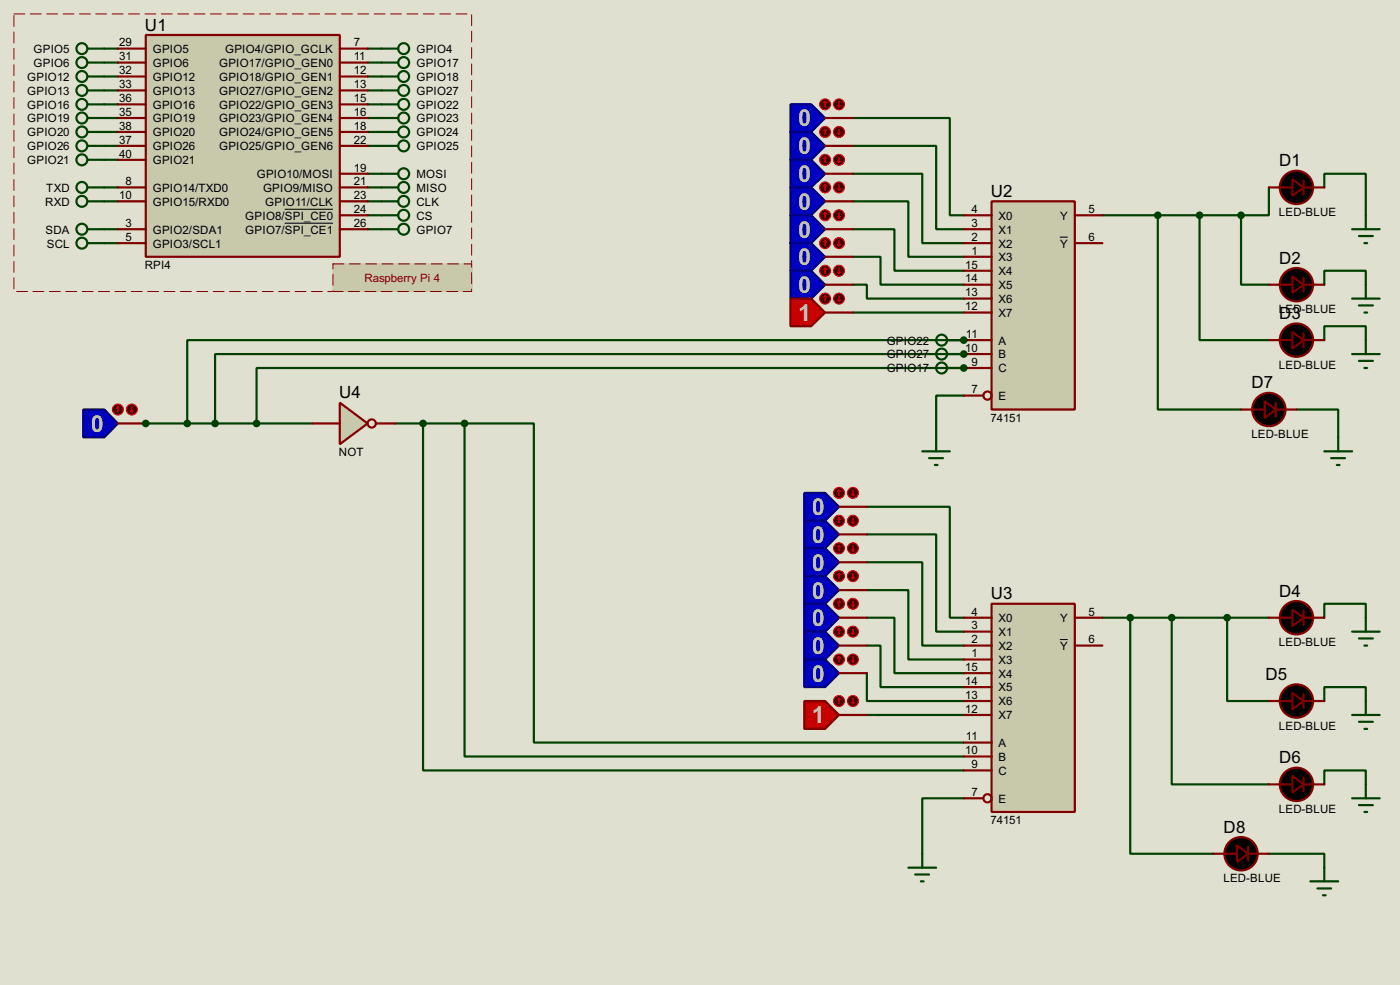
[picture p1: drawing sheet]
<svg xmlns="http://www.w3.org/2000/svg" width="256mm" height="180mm" viewBox="0 0 256 180" stroke-linecap="round" stroke-linejoin="round" font-family="sans-serif">
<path d="M0 0h256.5v180.3h-256.5z" fill="#e0e0d0"/>
<g fill="none" stroke="#004000" stroke-width=".4">
<path d="M19.1 8.9h2.5M19.1 11.5h2.5M19.1 16.6h2.5M19.1 14h2.5M19.1 19.1h2.5M67.4 8.9h2.5M67.4 11.5h2.5M67.4 16.6h2.5M67.4 14h2.5M67.4 19.1h2.5M19.1 21.6h2.5M19.1 26.7h2.5"/>
<path d="M19.1 36.9h2.5M19.1 24.2h2.5M19.1 29.3h2.5M19.1 34.3h2.5M67.4 21.6h2.5M67.4 26.7h2.5M67.4 36.9h2.5M67.4 24.2h2.5M67.4 34.3h2.5M67.4 31.8h2.5M67.4 39.4h2.5M156.3 21.6h17.7v17.8h2.6"/>
<path d="M156.3 26.7h15.2v15.3h5.1M156.3 31.8h12.7v12.7h7.6M156.3 36.9h10.1v10.1h10.2M19.1 42h2.5M19.1 44.5h2.5M67.4 42h2.5M156.3 42h7.6v7.6h12.7M156.3 47h5v5.1h15.3M156.3 52.1h2.5v2.6h17.8M156.3 57.2h20.3M158.8 92.8h15.2v20.3h2.6M158.8 97.8h12.7v17.8h5.1"/>
<path d="M158.8 102.9h10.2v15.3h7.6M158.8 108h7.6v12.7h10.2M158.8 113.1h5.1v10.1h12.7M158.8 118.2h2.5v7.6h15.3M158.8 123.2v5.1h17.8M158.8 130.9h17.8"/>
</g>
<circle cx="176.6" cy="62.3" r=".2" fill="#004000"/>
<path d="M176.6 62.3h-142.3v15.2h5.1" fill="none" stroke="#004000" stroke-width=".4"/>
<circle cx="176.6" cy="64.8" r=".2" fill="#004000"/>
<path d="M176.6 64.8h-137.2v12.7h17.8" fill="none" stroke="#004000" stroke-width=".4"/>
<circle cx="176.6" cy="67.4" r=".2" fill="#004000"/>
<g fill="none" stroke="#004000" stroke-width=".4">
<path d="M227.4 39.4v12.7h5.1M227.4 39.4h-7.6v22.9h12.7M232.5 34.3v5.1h-5.1M242.6 34.3v-2.5h7.6v7.6M242.6 52.1v-2.5h7.6v2.5M26.7 77.5h7.6M72.4 77.5h12.7M77.5 77.5v63.5h99.1M85.1 77.5h12.7v58.4h78.8M85.1 77.5v61h91.5M176.6 67.4h-129.6v10.1M176.6 72.4h-5.1v7.7"/>
<path d="M242.6 62.3v-2.6h7.6v2.6M224.8 113.1v15.2h7.7M232.5 113.1h-17.8v30.5h17.8M242.6 113.1v-2.6h7.6v2.6M242.6 128.3v-2.5h7.6v2.5M176.6 146.1h-7.6v10.2M242.6 143.6v-2.6h7.6v2.6"/>
</g>
<circle cx="26.7" cy="77.5" r=".2" fill="#004000"/>
<path d="M202 39.4h17.8M212.1 39.4v35.6h15.3M237.5 75h7.7v5.1M202 113.1h12.7M207.1 113.1v43.2h15.2M232.5 156.3h10.1v2.5" fill="none" stroke="#004000" stroke-width=".4"/>
<path d="M2.6 2.6h83.8v50.8h-83.8z" fill="none" stroke="#e0e0d0" stroke-width=".18"/>
<path d="M2.6 2.6h83.8v50.8h-83.8z" fill="none" stroke="#800000" stroke-width=".18" stroke-dasharray="2 1"/>
<g fill="#c8c8aa">
<path d="M61 48.3h25.4v5.1h-25.4z" fill-rule="evenodd"/>
<path d="M61 48.3h25.4v5.1h-25.4z" fill-rule="evenodd"/>
</g>
<path d="M61 48.3h25.4v5.1h-25.4z" fill="none" stroke="#c8c8aa" stroke-width=".18"/>
<path d="M61 48.3h25.4v5.1h-25.4z" fill="none" stroke="#800000" stroke-width=".18" stroke-dasharray="2 1"/>
<path d="M26.7 6.4h35.6v40.6h-35.6z" fill="#c8c8aa" stroke="#800000" stroke-width=".4"/>
<g fill="none" stroke="#800000" stroke-width=".4">
<path d="M21.6 8.9h5.1M21.6 11.5h5.1M21.6 16.6h5.1M21.6 19.1h5.1M21.6 14h5.1M62.3 8.9h5.1M62.3 11.5h5.1M62.3 16.6h5.1M62.3 19.1h5.1M62.3 14h5.1M21.6 34.3h5.1M21.6 36.9h5.1"/>
<path d="M21.6 21.6h5.1M21.6 26.7h5.1M21.6 24.2h5.1M21.6 29.3h5.1M62.3 31.8h5.1M62.3 34.3h5.1M62.3 36.9h5.1M62.3 21.6h5.1M62.3 26.7h5.1M62.3 24.2h5.1M62.3 39.4h5.1M21.6 42h5.1"/>
<path d="M21.6 44.5h5.1M62.3 42h5.1"/>
</g>
<path d="M52.2 38.3h8.8M52.2 40.9h8.8" fill="none" stroke="#000" stroke-width=".18"/>
<g fill="none" stroke="#004000" stroke-width=".4">
<path d="M16.1 8.9h3M16.1 11.5h3M16.1 16.6h3M16.1 14h3M16.1 19.1h3M69.9 8.9h3.1M69.9 11.5h3.1M69.9 16.6h3.1M69.9 14h3.1M69.9 19.1h3.1M16.1 21.6h3M16.1 26.7h3"/>
<path d="M16.1 36.9h3M16.1 24.2h3M16.1 29.3h3M16.1 34.3h3M69.9 21.6h3.1M69.9 26.7h3.1M69.9 36.9h3.1M69.9 24.2h3.1M69.9 34.3h3.1M69.9 31.8h3.1M69.9 39.4h3.1M16.1 42h3"/>
<path d="M16.1 44.5h3M69.9 42h3.1"/>
<circle cx="15" cy="11.5" r="1"/>
<circle cx="15" cy="8.9" r="1"/>
<circle cx="15" cy="19.1" r="1"/>
<circle cx="15" cy="14" r="1"/>
<circle cx="15" cy="16.6" r="1"/>
<circle cx="73.9" cy="8.9" r="1"/>
<circle cx="73.9" cy="11.5" r="1"/>
<circle cx="73.9" cy="19.1" r="1"/>
<circle cx="73.9" cy="16.6" r="1"/>
<circle cx="73.9" cy="14" r="1"/>
<circle cx="15" cy="36.9" r="1"/>
<circle cx="15" cy="29.3" r="1"/>
<circle cx="15" cy="34.3" r="1"/>
<circle cx="15" cy="26.7" r="1"/>
<circle cx="15" cy="24.2" r="1"/>
<circle cx="15" cy="21.6" r="1"/>
<circle cx="73.9" cy="31.8" r="1"/>
<circle cx="73.9" cy="26.7" r="1"/>
<circle cx="73.9" cy="36.9" r="1"/>
<circle cx="73.9" cy="39.4" r="1"/>
<circle cx="73.9" cy="34.3" r="1"/>
<circle cx="73.9" cy="24.2" r="1"/>
<circle cx="73.9" cy="21.6" r="1"/>
<circle cx="15" cy="42" r="1"/>
<circle cx="15" cy="44.5" r="1"/>
<circle cx="73.9" cy="42" r="1"/>
</g>
<path d="M181.7 110.5h15.2v38.1h-15.2z" fill="#c8c8aa" stroke="#800000" stroke-width=".4"/>
<g fill="none" stroke="#800000" stroke-width=".4">
<path d="M176.6 113.1h5.1M176.6 115.6h5.1M176.6 118.2h5.1M196.9 113.1h5.1M196.9 118.2h5.1M176.6 120.7h5.1M176.6 123.2h5.1M176.6 125.8h5.1M176.6 128.3h5.1M176.6 130.9h5.1M176.6 135.9h5.1M176.6 138.5h5.1"/>
<path d="M176.6 141h5.1M176.6 146.1h3.5"/>
<circle cx="180.9" cy="146.1" r=".75"/>
</g>
<path d="M194.2 117.1h1.4" fill="none" stroke="#000" stroke-width=".18"/>
<path d="M144.8 24.2h3.8l2.6 2.5-2.6 2.6h-3.8z" fill-rule="evenodd" fill="#0000c0" stroke="#000080" stroke-width=".4"/>
<path d="M151.2 26.7h5.1" fill="none" stroke="#800000" stroke-width=".4"/>
<circle cx="151.1" cy="24.2" r="1" fill="#400000" stroke="#f00" stroke-width=".2"/>
<path d="M151.2 23.7l-.3 .2M151.2 23.7l.2 .2M151.2 23.7v1" fill="none" stroke="#f00" stroke-width=".2"/>
<circle cx="153.7" cy="24.2" r="1" fill="#400000" stroke="#f00" stroke-width=".2"/>
<path d="M153.5 24.4l.2 .3M153.7 23.7v1M154 24.4l-.3 .3" fill="none" stroke="#f00" stroke-width=".2"/>
<path d="M144.8 29.3h3.8l2.6 2.5-2.6 2.5h-3.8z" fill-rule="evenodd" fill="#0000c0" stroke="#000080" stroke-width=".4"/>
<path d="M151.2 31.8h5.1" fill="none" stroke="#800000" stroke-width=".4"/>
<circle cx="151.1" cy="29.3" r="1" fill="#400000" stroke="#f00" stroke-width=".2"/>
<path d="M151.2 28.8l-.3 .2M151.2 28.8l.2 .2M151.2 28.8v1" fill="none" stroke="#f00" stroke-width=".2"/>
<circle cx="153.7" cy="29.3" r="1" fill="#400000" stroke="#f00" stroke-width=".2"/>
<path d="M153.5 29.5l.2 .3M153.7 28.8v1M154 29.5l-.3 .3" fill="none" stroke="#f00" stroke-width=".2"/>
<path d="M144.8 34.3h3.8l2.6 2.6-2.6 2.5h-3.8z" fill-rule="evenodd" fill="#0000c0" stroke="#000080" stroke-width=".4"/>
<path d="M151.2 36.9h5.1" fill="none" stroke="#800000" stroke-width=".4"/>
<circle cx="151.1" cy="34.3" r="1" fill="#400000" stroke="#f00" stroke-width=".2"/>
<path d="M151.2 33.8l-.3 .3M151.2 33.8l.2 .3M151.2 33.8v1.1" fill="none" stroke="#f00" stroke-width=".2"/>
<circle cx="153.7" cy="34.3" r="1" fill="#400000" stroke="#f00" stroke-width=".2"/>
<path d="M153.5 34.6l.2 .3M153.7 33.8v1.1M154 34.6l-.3 .3" fill="none" stroke="#f00" stroke-width=".2"/>
<path d="M144.8 39.4h3.8l2.6 2.6-2.6 2.5h-3.8z" fill-rule="evenodd" fill="#0000c0" stroke="#000080" stroke-width=".4"/>
<path d="M151.2 42h5.1" fill="none" stroke="#800000" stroke-width=".4"/>
<circle cx="151.1" cy="39.4" r="1" fill="#400000" stroke="#f00" stroke-width=".2"/>
<path d="M151.2 38.9l-.3 .3M151.2 38.9l.2 .3M151.2 38.9v1" fill="none" stroke="#f00" stroke-width=".2"/>
<circle cx="153.7" cy="39.4" r="1" fill="#400000" stroke="#f00" stroke-width=".2"/>
<path d="M153.5 39.7l.2 .2M153.7 38.9v1M154 39.7l-.3 .2" fill="none" stroke="#f00" stroke-width=".2"/>
<path d="M144.8 44.5h3.8l2.6 2.5-2.6 2.6h-3.8z" fill-rule="evenodd" fill="#0000c0" stroke="#000080" stroke-width=".4"/>
<path d="M151.2 47h5.1" fill="none" stroke="#800000" stroke-width=".4"/>
<circle cx="151.1" cy="44.5" r="1" fill="#400000" stroke="#f00" stroke-width=".2"/>
<path d="M151.2 44l-.3 .3M151.2 44l.2 .3M151.2 44v1" fill="none" stroke="#f00" stroke-width=".2"/>
<circle cx="153.7" cy="44.5" r="1" fill="#400000" stroke="#f00" stroke-width=".2"/>
<path d="M153.5 44.8l.2 .2M153.7 44v1M154 44.8l-.3 .2" fill="none" stroke="#f00" stroke-width=".2"/>
<path d="M144.8 19.1h3.8l2.6 2.5-2.6 2.6h-3.8z" fill-rule="evenodd" fill="#0000c0" stroke="#000080" stroke-width=".4"/>
<path d="M151.2 21.6h5.1" fill="none" stroke="#800000" stroke-width=".4"/>
<circle cx="151.1" cy="19.1" r="1" fill="#400000" stroke="#f00" stroke-width=".2"/>
<path d="M151.2 18.6l-.3 .3M151.2 18.6l.2 .3M151.2 18.6v1" fill="none" stroke="#f00" stroke-width=".2"/>
<circle cx="153.7" cy="19.1" r="1" fill="#400000" stroke="#f00" stroke-width=".2"/>
<path d="M153.5 19.4l.2 .2M153.7 18.6v1M154 19.4l-.3 .2" fill="none" stroke="#f00" stroke-width=".2"/>
<path d="M144.8 49.6h3.8l2.6 2.5-2.6 2.6h-3.8z" fill-rule="evenodd" fill="#0000c0" stroke="#000080" stroke-width=".4"/>
<path d="M151.2 52.1h5.1" fill="none" stroke="#800000" stroke-width=".4"/>
<circle cx="151.1" cy="49.6" r="1" fill="#400000" stroke="#f00" stroke-width=".2"/>
<path d="M151.2 49.1l-.3 .2M151.2 49.1l.2 .2M151.2 49.1v1" fill="none" stroke="#f00" stroke-width=".2"/>
<circle cx="153.7" cy="49.6" r="1" fill="#400000" stroke="#f00" stroke-width=".2"/>
<path d="M153.5 49.8l.2 .3M153.7 49.1v1M154 49.8l-.3 .3" fill="none" stroke="#f00" stroke-width=".2"/>
<path d="M144.8 54.7h3.8l2.6 2.5-2.6 2.5h-3.8z" fill-rule="evenodd" fill="#c00000" stroke="#800000" stroke-width=".4"/>
<path d="M151.2 57.2h5.1" fill="none" stroke="#800000" stroke-width=".4"/>
<circle cx="151.1" cy="54.7" r="1" fill="#400000" stroke="#f00" stroke-width=".2"/>
<path d="M151.2 54.2l-.3 .2M151.2 54.2l.2 .2M151.2 54.2v1" fill="none" stroke="#f00" stroke-width=".2"/>
<circle cx="153.7" cy="54.7" r="1" fill="#400000" stroke="#f00" stroke-width=".2"/>
<path d="M153.5 54.9l.2 .3M153.7 54.2v1M154 54.9l-.3 .3" fill="none" stroke="#f00" stroke-width=".2"/>
<path d="M147.4 90.2h3.8l2.5 2.6-2.5 2.5h-3.8z" fill-rule="evenodd" fill="#0000c0" stroke="#000080" stroke-width=".4"/>
<path d="M153.7 92.8h5.1" fill="none" stroke="#800000" stroke-width=".4"/>
<circle cx="153.7" cy="90.2" r="1" fill="#400000" stroke="#f00" stroke-width=".2"/>
<path d="M153.7 89.7l-.2 .3M153.7 89.7l.3 .3M153.7 89.7v1" fill="none" stroke="#f00" stroke-width=".2"/>
<circle cx="156.2" cy="90.2" r="1" fill="#400000" stroke="#f00" stroke-width=".2"/>
<path d="M156 90.5l.3 .2M156.3 89.7v1M156.5 90.5l-.2 .2" fill="none" stroke="#f00" stroke-width=".2"/>
<path d="M147.4 95.3h3.8l2.5 2.5-2.5 2.6h-3.8z" fill-rule="evenodd" fill="#0000c0" stroke="#000080" stroke-width=".4"/>
<path d="M153.7 97.8h5.1" fill="none" stroke="#800000" stroke-width=".4"/>
<circle cx="153.7" cy="95.3" r="1" fill="#400000" stroke="#f00" stroke-width=".2"/>
<path d="M153.7 94.8l-.2 .3M153.7 94.8l.3 .3M153.7 94.8v1" fill="none" stroke="#f00" stroke-width=".2"/>
<circle cx="156.2" cy="95.3" r="1" fill="#400000" stroke="#f00" stroke-width=".2"/>
<path d="M156 95.6l.3 .2M156.3 94.8v1M156.5 95.6l-.2 .2" fill="none" stroke="#f00" stroke-width=".2"/>
<path d="M147.4 100.4h3.8l2.5 2.5-2.5 2.6h-3.8z" fill-rule="evenodd" fill="#0000c0" stroke="#000080" stroke-width=".4"/>
<path d="M153.7 102.9h5.1" fill="none" stroke="#800000" stroke-width=".4"/>
<circle cx="153.7" cy="100.4" r="1" fill="#400000" stroke="#f00" stroke-width=".2"/>
<path d="M153.7 99.9l-.2 .2M153.7 99.9l.3 .2M153.7 99.9v1" fill="none" stroke="#f00" stroke-width=".2"/>
<circle cx="156.2" cy="100.4" r="1" fill="#400000" stroke="#f00" stroke-width=".2"/>
<path d="M156.3 99.9v1M156 100.6l.3 .3M156.5 100.6l-.2 .3" fill="none" stroke="#f00" stroke-width=".2"/>
<path d="M147.4 105.5h3.8l2.5 2.5-2.5 2.5h-3.8z" fill-rule="evenodd" fill="#0000c0" stroke="#000080" stroke-width=".4"/>
<path d="M153.7 108h5.1" fill="none" stroke="#800000" stroke-width=".4"/>
<circle cx="153.7" cy="105.5" r="1" fill="#400000" stroke="#f00" stroke-width=".2"/>
<path d="M153.7 105l-.2 .2M153.7 105l.3 .2M153.7 105v1" fill="none" stroke="#f00" stroke-width=".2"/>
<circle cx="156.2" cy="105.5" r="1" fill="#400000" stroke="#f00" stroke-width=".2"/>
<path d="M156 105.7l.3 .3M156.3 105v1M156.5 105.7l-.2 .3" fill="none" stroke="#f00" stroke-width=".2"/>
<path d="M147.4 110.5h3.8l2.5 2.6-2.5 2.5h-3.8z" fill-rule="evenodd" fill="#0000c0" stroke="#000080" stroke-width=".4"/>
<path d="M153.7 113.1h5.1" fill="none" stroke="#800000" stroke-width=".4"/>
<circle cx="153.7" cy="110.5" r="1" fill="#400000" stroke="#f00" stroke-width=".2"/>
<path d="M153.7 110l-.2 .3M153.7 110l.3 .3M153.7 110v1.1" fill="none" stroke="#f00" stroke-width=".2"/>
<circle cx="156.2" cy="110.5" r="1" fill="#400000" stroke="#f00" stroke-width=".2"/>
<path d="M156 110.8l.3 .3M156.3 110v1.1M156.5 110.8l-.2 .3" fill="none" stroke="#f00" stroke-width=".2"/>
<path d="M147.4 115.6h3.8l2.5 2.6-2.5 2.5h-3.8z" fill-rule="evenodd" fill="#0000c0" stroke="#000080" stroke-width=".4"/>
<path d="M153.7 118.2h5.1" fill="none" stroke="#800000" stroke-width=".4"/>
<circle cx="153.7" cy="115.6" r="1" fill="#400000" stroke="#f00" stroke-width=".2"/>
<path d="M153.7 115.1l-.2 .3M153.7 115.1l.3 .3M153.7 115.1v1" fill="none" stroke="#f00" stroke-width=".2"/>
<circle cx="156.2" cy="115.6" r="1" fill="#400000" stroke="#f00" stroke-width=".2"/>
<path d="M156 115.9l.3 .2M156.3 115.1v1M156.5 115.9l-.2 .2" fill="none" stroke="#f00" stroke-width=".2"/>
<path d="M147.4 120.7h3.8l2.5 2.5-2.5 2.6h-3.8z" fill-rule="evenodd" fill="#0000c0" stroke="#000080" stroke-width=".4"/>
<path d="M153.7 123.2h5.1" fill="none" stroke="#800000" stroke-width=".4"/>
<circle cx="153.7" cy="120.7" r="1" fill="#400000" stroke="#f00" stroke-width=".2"/>
<path d="M153.7 120.2l-.2 .3M153.7 120.2l.3 .3M153.7 120.2v1" fill="none" stroke="#f00" stroke-width=".2"/>
<circle cx="156.2" cy="120.7" r="1" fill="#400000" stroke="#f00" stroke-width=".2"/>
<path d="M156 121l.3 .2M156.3 120.2v1M156.5 121l-.2 .2" fill="none" stroke="#f00" stroke-width=".2"/>
<path d="M147.4 128.3h3.8l2.5 2.6-2.5 2.5h-3.8z" fill-rule="evenodd" fill="#c00000" stroke="#800000" stroke-width=".4"/>
<path d="M153.7 130.9h5.1" fill="none" stroke="#800000" stroke-width=".4"/>
<circle cx="153.7" cy="128.3" r="1" fill="#400000" stroke="#f00" stroke-width=".2"/>
<path d="M153.7 127.8l-.2 .3M153.7 127.8l.3 .3M153.7 127.8v1" fill="none" stroke="#f00" stroke-width=".2"/>
<circle cx="156.2" cy="128.3" r="1" fill="#400000" stroke="#f00" stroke-width=".2"/>
<path d="M156 128.6l.3 .2M156.3 127.8v1M156.5 128.6l-.2 .2" fill="none" stroke="#f00" stroke-width=".2"/>
<path d="M62.3 73.7l5.1 3.8-5.1 3.8z" fill="#c8c8aa" stroke="#800000" stroke-width=".4"/>
<g fill="none" stroke="#800000" stroke-width=".4">
<path d="M57.2 77.5h5.1M68.9 77.5h3.5"/>
<circle cx="68.1" cy="77.5" r=".75"/>
</g>
<g fill="none" stroke="#004000" stroke-width=".4">
<path d="M173.5 62.3h3.1M173.5 64.8h3.1M173.5 67.4h3.1"/>
<circle cx="172.5" cy="67.4" r="1"/>
<circle cx="172.5" cy="62.3" r="1"/>
<circle cx="172.5" cy="64.8" r="1"/>
</g>
<path d="M181.7 36.9h15.2v38.1h-15.2z" fill="#c8c8aa" stroke="#800000" stroke-width=".4"/>
<g fill="none" stroke="#800000" stroke-width=".4">
<path d="M176.6 39.4h5.1M196.9 39.4h5.1M232.5 34.3h4.3M238.8 33.1v2.5M238.8 34.3h3.8M176.6 42h5.1M176.6 44.5h5.1M176.6 47h5.1M176.6 49.6h5.1M176.6 52.1h5.1M176.6 54.7h5.1M176.6 57.2h5.1"/>
<path d="M196.9 44.5h5.1M232.5 52.1h4.3M238.8 52.1h3.8M238.8 50.9v2.5M176.6 62.3h5.1M176.6 64.8h5.1M176.6 67.4h5.1M176.6 72.4h3.5M232.5 62.3h4.3M238.8 62.3h3.8M238.8 61v2.6M232.5 113.1h4.3"/>
<path d="M238.8 111.8v2.6M238.8 113.1h3.8M232.5 128.3h4.3M238.8 127.1v2.5M238.8 128.3h3.8M232.5 143.6h4.3M238.8 142.3v2.5M238.8 143.6h3.8"/>
<circle cx="180.9" cy="72.4" r=".75"/>
</g>
<path d="M194.2 43.4h1.4" fill="none" stroke="#000" stroke-width=".18"/>
<g fill="#004000" stroke="#004000" stroke-width=".4">
<circle cx="34.3" cy="77.5" r=".5"/>
<circle cx="176.5" cy="62.3" r=".5"/>
<circle cx="39.4" cy="77.5" r=".5"/>
<circle cx="176.5" cy="64.8" r=".5"/>
<circle cx="47" cy="77.5" r=".5"/>
<circle cx="176.5" cy="67.4" r=".5"/>
<circle cx="85.1" cy="77.5" r=".5"/>
<circle cx="77.5" cy="77.5" r=".5"/>
<circle cx="227.3" cy="39.4" r=".5"/>
<circle cx="219.7" cy="39.4" r=".5"/>
<circle cx="224.8" cy="113.1" r=".5"/>
<circle cx="214.6" cy="113.1" r=".5"/>
</g>
<g fill="none" stroke="#004000" stroke-width=".4">
<path d="M250.2 39.4v2.6M247.7 42h5.1M247.7 54.7h5.1M249 43.2h2.5M249 55.9h2.5M250 44.5h.5M250 57.2h.5M250.2 52.1v2.6M247.7 64.8h5.1M249 66.1h2.5M250 67.4h.5M250.2 62.3v2.5"/>
<path d="M169 82.6h5M170.2 83.9h2.6M171.3 85.1h.5M171.5 80.1v2.5M247.7 115.6h5.1M249 116.9h2.5M250 118.2h.5M250.2 113.1v2.5M247.7 130.9h5.1M249 132.1h2.5M250 133.4h.5M250.2 128.3v2.6"/>
<path d="M166.4 158.8h5.1M169 156.3v2.5M247.7 146.1h5.1M249 147.4h2.5M250 148.6h.5M250.2 143.6v2.5M167.7 160.1h2.5M168.7 161.3h.5"/>
</g>
<g fill="#000" stroke="#800000" stroke-width=".4">
<path d="M236.8 32.8l2 1.5-2 1.6zM236.8 50.6l2 1.5-2 1.5zM236.8 60.8l2 1.5-2 1.5zM236.8 111.6l2 1.5-2 1.5zM236.8 126.8l2 1.5-2 1.5zM236.8 142l2 1.6-2 1.5z"/>
<circle cx="237.5" cy="34.3" r="3.1"/>
<circle cx="237.5" cy="52.1" r="3.1"/>
<circle cx="237.5" cy="62.3" r="3.1"/>
<circle cx="237.5" cy="113.1" r="3.1"/>
<circle cx="237.5" cy="128.3" r="3.1"/>
<circle cx="237.5" cy="143.6" r="3.1"/>
</g>
<path d="M15.3 75h3.8l2.5 2.5-2.5 2.6h-3.8z" fill-rule="evenodd" fill="#0000c0" stroke="#000080" stroke-width=".4"/>
<path d="M21.6 77.5h5.1" fill="none" stroke="#800000" stroke-width=".4"/>
<circle cx="21.6" cy="75" r="1" fill="#400000" stroke="#f00" stroke-width=".2"/>
<path d="M21.6 74.5l-.2 .2M21.6 74.5l.3 .2M21.6 74.5v1" fill="none" stroke="#f00" stroke-width=".2"/>
<circle cx="24.1" cy="75" r="1" fill="#400000" stroke="#f00" stroke-width=".2"/>
<path d="M23.9 75.2l.3 .3M24.2 74.5v1M24.4 75.2l-.2 .3" fill="none" stroke="#f00" stroke-width=".2"/>
<g fill="#004000" stroke="#004000" stroke-width=".4">
<circle cx="26.7" cy="77.5" r=".5"/>
<circle cx="212.1" cy="39.4" r=".5"/>
<circle cx="207" cy="113.1" r=".5"/>
</g>
<g fill="#000" stroke="#800000" stroke-width=".4">
<path d="M231.7 73.5l2 1.5-2 1.5zM226.6 154.7l2.1 1.6-2.1 1.5z"/>
<circle cx="232.4" cy="75" r="3.1"/>
<circle cx="227.3" cy="156.3" r="3.1"/>
</g>
<path d="M227.4 75h4.3M233.7 73.7v2.6M233.7 75h3.8M222.3 156.3h4.3M228.7 155v2.5M228.7 156.3h3.8" fill="none" stroke="#800000" stroke-width=".4"/>
<path d="M242.6 82.6h5.1M243.9 83.9h2.5M244.9 85.1h.5M245.2 80.1v2.5M242.6 158.8v2.5M240.1 161.3h5.1M241.4 162.6h2.5M242.4 163.9h.5" fill="none" stroke="#004000" stroke-width=".4"/>
<g font-size="4.8" fill="#c0c0c0">
<text x="146.2" y="23.1">0</text>
<text x="146.2" y="28.2">0</text>
<text x="146.2" y="33.3">0</text>
<text x="146.2" y="38.4">0</text>
<text x="146.2" y="43.5">0</text>
<text x="146.2" y="48.6">0</text>
<text x="146.2" y="53.6">0</text>
<text x="146.2" y="58.8">1</text>
<text x="16.7" y="79">0</text>
<text x="148.8" y="94.3">0</text>
<text x="148.8" y="99.4">0</text>
<text x="148.8" y="104.5">0</text>
<text x="148.8" y="109.6">0</text>
<text x="148.8" y="114.6">0</text>
<text x="148.8" y="119.7">0</text>
<text x="148.8" y="124.8">0</text>
<text x="148.8" y="132.4">1</text>
</g>
<g font-size="3.5">
<text x="26.6" y="5.6">U1</text>
<text x="234.3" y="30.5">D1</text>
<text x="181.5" y="36">U2</text>
<text x="234.3" y="48.3">D2</text>
<text x="234.3" y="58.4">D3</text>
<text x="229.3" y="71.1">D7</text>
<text x="62.1" y="72.9">U4</text>
<text x="181.5" y="109.7">U3</text>
<text x="234.3" y="109.2">D4</text>
<text x="231.8" y="124.5">D5</text>
<text x="234.3" y="139.7">D6</text>
<text x="224.2" y="152.4">D8</text>
</g>
<g font-size="2.4">
<text x="6.1" y="9.7">GPIO5</text>
<text x="21.9" y="8.5">29</text>
<text x="21.9" y="11.1">31</text>
<text x="28" y="9.7">GPIO5</text>
<text x="41.2" y="9.7">GPIO4/GPIO_GCLK</text>
<text x="64.8" y="8.5">7</text>
<text x="64.8" y="11.1">11</text>
<text x="76.3" y="9.7">GPIO4</text>
<text x="5" y="17.3">GPIO13</text>
<text x="5" y="14.8">GPIO12</text>
<text x="6.1" y="12.3">GPIO6</text>
<text x="21.9" y="16.2">33</text>
<text x="21.9" y="13.6">32</text>
<text x="28" y="12.3">GPIO6</text>
<text x="28" y="17.3">GPIO13</text>
<text x="28" y="14.8">GPIO12</text>
<text x="40.1" y="12.3">GPIO17/GPIO_GEN0</text>
<text x="40.1" y="17.3">GPIO27/GPIO_GEN2</text>
<text x="40.1" y="14.8">GPIO18/GPIO_GEN1</text>
<text x="64.8" y="16.2">13</text>
<text x="64.8" y="13.6">12</text>
<text x="76.3" y="12.3">GPIO17</text>
<text x="76.3" y="17.3">GPIO27</text>
<text x="76.3" y="14.8">GPIO18</text>
<text x="5" y="22.4">GPIO19</text>
<text x="5" y="19.9">GPIO16</text>
<text x="21.9" y="21.2">35</text>
<text x="21.9" y="18.7">36</text>
<text x="21.9" y="23.8">38</text>
<text x="28" y="22.4">GPIO19</text>
<text x="28" y="19.9">GPIO16</text>
<text x="40.1" y="19.9">GPIO22/GPIO_GEN3</text>
<text x="40.1" y="22.4">GPIO23/GPIO_GEN4</text>
<text x="64.8" y="18.7">15</text>
<text x="64.8" y="21.2">16</text>
<text x="64.8" y="23.8">18</text>
<text x="76.3" y="19.9">GPIO22</text>
<text x="76.3" y="22.4">GPIO23</text>
<text x="5" y="27.5">GPIO26</text>
<text x="5" y="25">GPIO20</text>
<text x="21.9" y="26.3">37</text>
<text x="21.9" y="28.9">40</text>
<text x="28" y="27.5">GPIO26</text>
<text x="28" y="25">GPIO20</text>
<text x="40.1" y="25">GPIO24/GPIO_GEN5</text>
<text x="40.1" y="27.5">GPIO25/GPIO_GEN6</text>
<text x="64.8" y="26.3">22</text>
<text x="76.3" y="25">GPIO24</text>
<text x="76.3" y="27.5">GPIO25</text>
<text x="5" y="30">GPIO21</text>
<text x="8.5" y="35.1">TXD</text>
<text x="23" y="33.9">8</text>
<text x="28" y="30">GPIO21</text>
<text x="28" y="35.1">GPIO14/TXD0</text>
<text x="47" y="32.6">GPIO10/MOSI</text>
<text x="48.2" y="35.1">GPIO9/MISO</text>
<text x="64.8" y="31.4">19</text>
<text x="64.8" y="33.9">21</text>
<text x="76.3" y="32.6">MOSI</text>
<text x="76.3" y="35.1">MISO</text>
<text x="8.3" y="37.7">RXD</text>
<text x="21.9" y="36.5">10</text>
<text x="23" y="41.6">3</text>
<text x="28" y="37.7">GPIO15/RXD0</text>
<text x="44.9" y="40.2">GPIO8/SPI_CE0</text>
<text x="48.6" y="37.7">GPIO11/CLK</text>
<text x="64.8" y="36.5">23</text>
<text x="64.8" y="39">24</text>
<text x="64.8" y="41.6">26</text>
<text x="76.3" y="37.7">CLK</text>
<text x="76.3" y="40.2">CS</text>
<text x="178" y="39">4</text>
<text x="178" y="41.6">3</text>
<text x="182.9" y="40.2">X0</text>
<text x="194.2" y="40.2">Y</text>
<text x="199.4" y="39">5</text>
<text x="234.3" y="39.5">LED-BLUE</text>
<text x="8.3" y="42.7">SDA</text>
<text x="8.6" y="45.3">SCL</text>
<text x="23" y="44.1">5</text>
<text x="28" y="42.7">GPIO2/SDA1</text>
<text x="28" y="45.3">GPIO3/SCL1</text>
<text x="44.9" y="42.7">GPIO7/SPI_CE1</text>
<text x="76.3" y="42.7">GPIO7</text>
<text x="178" y="44.1">2</text>
<text x="178" y="46.6">1</text>
<text x="182.9" y="42.7">X1</text>
<text x="182.9" y="45.3">X2</text>
<text x="182.9" y="47.8">X3</text>
<text x="194.2" y="45.3">Y</text>
<text x="199.4" y="44.1">6</text>
<text x="26.5" y="49.2">RPI4</text>
<text x="176.8" y="49.2">15</text>
<text x="176.8" y="51.7">14</text>
<text x="182.9" y="50.4">X4</text>
<text x="182.9" y="52.9">X5</text>
<text x="176.8" y="54.3">13</text>
<text x="176.8" y="56.8">12</text>
<text x="182.9" y="55.4">X6</text>
<text x="182.9" y="58">X7</text>
<text x="234.3" y="57.4">LED-BLUE</text>
<text x="162.4" y="63.1">GPIO22</text>
<text x="162.4" y="65.6">GPIO27</text>
<text x="176.8" y="64.4">10</text>
<text x="177" y="61.9">11</text>
<text x="182.9" y="63.1">A</text>
<text x="182.9" y="65.6">B</text>
<text x="162.4" y="68.1">GPIO17</text>
<text x="178" y="67">9</text>
<text x="178" y="72">7</text>
<text x="182.9" y="68.1">C</text>
<text x="234.3" y="67.5">LED-BLUE</text>
<text x="181.5" y="77.2">74151</text>
<text x="182.9" y="73.2">E</text>
<text x="62.1" y="83.5">NOT</text>
<text x="229.2" y="80.2">LED-BLUE</text>
<text x="178" y="112.7">4</text>
<text x="182.9" y="113.9">X0</text>
<text x="194.2" y="113.9">Y</text>
<text x="199.4" y="112.7">5</text>
<text x="178" y="115.2">3</text>
<text x="178" y="117.8">2</text>
<text x="182.9" y="116.4">X1</text>
<text x="182.9" y="119">X2</text>
<text x="194.2" y="119">Y</text>
<text x="199.4" y="117.8">6</text>
<text x="234.3" y="118.3">LED-BLUE</text>
<text x="176.8" y="122.8">15</text>
<text x="176.8" y="125.4">14</text>
<text x="178" y="120.3">1</text>
<text x="182.9" y="121.5">X3</text>
<text x="182.9" y="124">X4</text>
<text x="176.8" y="127.9">13</text>
<text x="176.8" y="130.5">12</text>
<text x="182.9" y="126.6">X5</text>
<text x="182.9" y="129.1">X6</text>
<text x="182.9" y="131.7">X7</text>
<text x="177" y="135.5">11</text>
<text x="182.9" y="136.7">A</text>
<text x="234.3" y="133.6">LED-BLUE</text>
<text x="176.8" y="138.1">10</text>
<text x="178" y="140.6">9</text>
<text x="182.9" y="139.3">B</text>
<text x="182.9" y="141.8">C</text>
<text x="178" y="145.7">7</text>
<text x="182.9" y="146.9">E</text>
<text x="234.3" y="148.8">LED-BLUE</text>
<text x="181.5" y="150.8">74151</text>
<text x="224.1" y="161.5">LED-BLUE</text>
</g>
<text font-size="2.4" fill="#800000" x="66.8" y="51.5">Raspberry Pi 4</text>
</svg>
